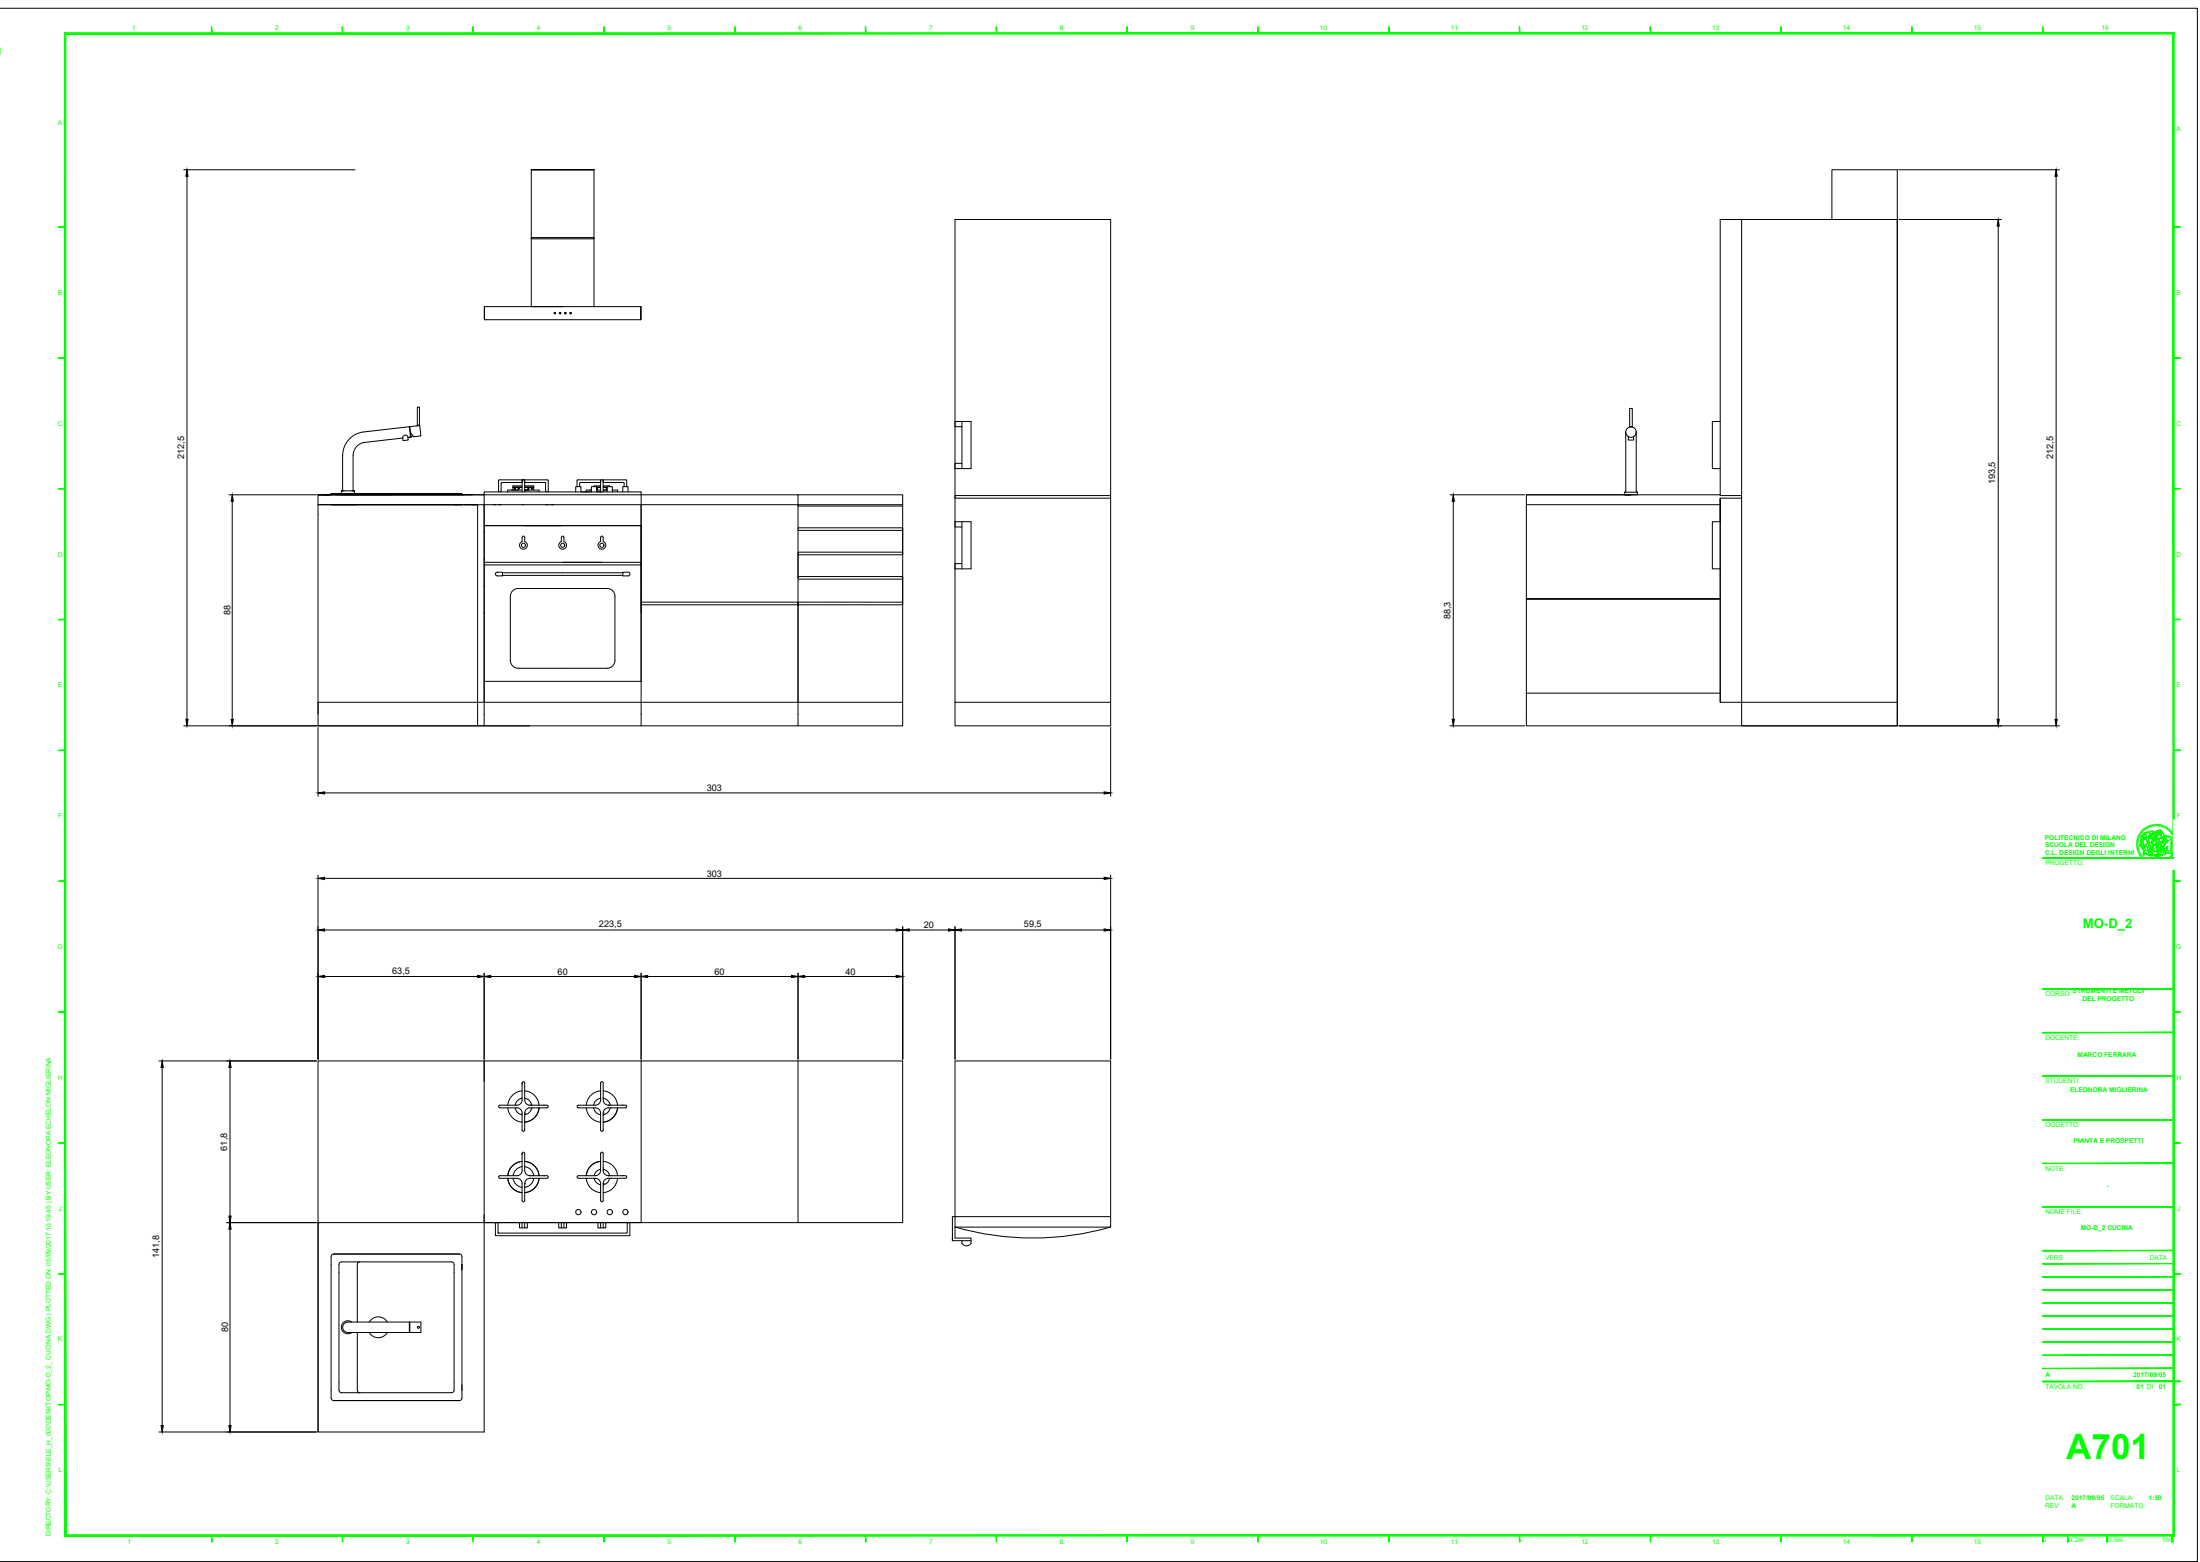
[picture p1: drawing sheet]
<svg xmlns="http://www.w3.org/2000/svg" width="841mm" height="597mm" viewBox="0 0 841 597" stroke-linecap="round" stroke-linejoin="round" font-family="sans-serif">
<!-- layer: trame -->
<path d="M0 3.2h840v593.6h-840" fill="none" stroke="#000" stroke-width=".38"/>
<!-- layer: G-ANNO-TTLB -->
<g fill="#0f0" stroke="#0f0" stroke-width=".38">
<path d="M830.9 486.8l2.5-.1zM830.9 486.7h2.5z"/>
<path d="M830.9 536.8l2.5-.1zM830.9 536.7h2.5z"/>
<path d="M430.8 10.3l.2 2.5zM430.8 10.3l.2 2.5z"/>
<path d="M24.7 12.5l.5 574v-573.5zM24.7 12.5l.5 574-.5 .5zM24.7 587l806-.5h-805.5zM24.7 587l806-.5 .5 .5zM830.7 13v573.5l.5 .5zM831.2 12.5v574.5l-.5-574zM25.2 13h805.5l.5-.5zM24.7 12.5h806.5l-806 .5z"/>
<path d="M380.8 10.3l.2 2.5zM380.8 10.3l.2 2.5z"/>
<path d="M480.8 10.3l.2 2.5zM480.8 10.3l.2 2.5z"/>
<path d="M530.8 10.3l.2 2.5zM530.8 10.3l.2 2.5z"/>
<path d="M580.8 10.3l.2 2.5zM580.8 10.3l.2 2.5z"/>
<path d="M630.8 10.3l.2 2.5zM630.8 10.3l.2 2.5z"/>
<path d="M680.8 10.3l.2 2.5zM680.8 10.3l.2 2.5z"/>
<path d="M730.8 10.3l.2 2.5zM730.8 10.3l.2 2.5z"/>
<path d="M780.8 10.3l.2 2.5zM780.8 10.3l.2 2.5z"/>
<path d="M22.4 286.9l2.5-.2zM22.4 286.7h2.5z"/>
<path d="M22.4 236.8l2.5-.1zM22.4 236.7h2.5z"/>
<path d="M22.4 186.8l2.5-.1zM22.4 186.7h2.5z"/>
<path d="M22.4 136.8l2.5-.1zM22.4 136.7h2.5z"/>
<path d="M22.4 86.8l2.5-.1zM22.4 86.7h2.5z"/>
<path d="M22.4 386.8l2.5-.1zM22.4 386.7h2.5z"/>
<path d="M22.4 436.8l2.5-.2zM22.4 436.6h2.5z"/>
<path d="M22.4 486.8l2.5-.1zM22.4 486.7h2.5z"/>
<path d="M22.4 536.8l2.5-.1zM22.4 536.7h2.5z"/>
<path d="M22.4 336.8l2.5-.1zM22.4 336.7h2.5z"/>
<path d="M330.8 10.3l.2 2.5zM330.8 10.3l.2 2.5z"/>
<path d="M280.8 10.3l.2 2.5zM280.8 10.3l.2 2.5z"/>
<path d="M230.8 10.3l.2 2.5zM230.8 10.3l.2 2.5z"/>
<path d="M180.8 10.3l.2 2.5zM180.8 10.3l.2 2.5z"/>
<path d="M130.8 10.3l.2 2.5zM130.8 10.3l.2 2.5z"/>
<path d="M80.8 10.3l.2 2.5zM80.8 10.3l.2 2.5z"/>
<path d="M716.4 586.7h60zM716.4 586.8l60-.1z"/>
<path d="M830.9 286.9l2.5-.2zM830.9 286.7h2.5z"/>
<path d="M830.9 236.8l2.5-.1zM830.9 236.7h2.5z"/>
<path d="M830.9 186.8l2.5-.1zM830.9 186.7h2.5z"/>
<path d="M830.9 136.8l2.5-.1zM830.9 136.7h2.5z"/>
<path d="M830.9 86.8l2.5-.1zM830.9 86.7h2.5z"/>
<path d="M830.9 386.8l2.5-.1zM830.9 386.7h2.5z"/>
<path d="M830.9 436.8l2.5-.2zM830.9 436.6h2.5z"/>
<path d="M830.9 486.8l2.5-.1zM830.9 486.7h2.5z"/>
<path d="M830.9 536.8l2.5-.1zM830.9 536.7h2.5z"/>
<path d="M830.9 336.8l2.5-.1zM830.9 336.7h2.5z"/>
<path d="M430.8 586.7l.2 2.5zM430.8 586.7l.2 2.5z"/>
<path d="M380.8 586.7l.2 2.5zM380.8 586.7l.2 2.5z"/>
<path d="M480.8 586.7l.2 2.5zM480.8 586.7l.2 2.5z"/>
<path d="M530.8 586.7l.2 2.5zM530.8 586.7l.2 2.5z"/>
<path d="M580.8 586.7l.2 2.5zM580.8 586.7l.2 2.5z"/>
<path d="M630.8 586.7l.2 2.5zM630.8 586.7l.2 2.5z"/>
<path d="M680.8 586.7l.2 2.5zM680.8 586.7l.2 2.5z"/>
<path d="M730.8 586.7l.2 2.5zM730.8 586.7l.2 2.5z"/>
<path d="M330.8 586.7l.2 2.5zM330.8 586.7l.2 2.5z"/>
<path d="M280.8 586.7l.2 2.5zM280.8 586.7l.2 2.5z"/>
<path d="M230.8 586.7l.2 2.5zM230.8 586.7l.2 2.5z"/>
<path d="M180.8 586.7l.2 2.5zM180.8 586.7l.2 2.5z"/>
<path d="M130.8 586.7l.2 2.5zM130.8 586.7l.2 2.5z"/>
<path d="M80.8 586.7l.2 2.5zM80.8 586.7l.2 2.5z"/>
<path d="M780.8 586.7l.2 2.5zM780.8 586.7l.2 2.5z"/>
<path d="M830.9 528l2.5-.2zM830.9 527.8h2.5z"/>
<path d="M780.9 527.8h50zM780.9 528l50-.2z"/>
<path d="M780.9 527.8h50zM780.9 528l50-.2z"/>
<path d="M780.9 522.8h50zM780.9 523l50-.2z"/>
<path d="M780.9 517.8h50zM780.9 517.9l50-.1z"/>
<path d="M780.9 512.8h50zM780.9 513l50-.2z"/>
<path d="M780.9 507.8h50zM780.9 508l50-.2z"/>
<path d="M780.9 502.8h50zM780.9 503l50-.2z"/>
<path d="M780.9 497.8h50zM780.9 498l50-.2z"/>
<path d="M780.9 492.8h50zM780.9 493l50-.2z"/>
<path d="M780.9 487.8h50zM780.9 488l50-.2z"/>
<path d="M780.9 394.7l50-.2zM780.9 394.5h50z"/>
<path d="M780.9 411.3l50-.2zM780.9 411.1h50z"/>
<path d="M780.9 411.1h50zM780.9 411.3l50-.2z"/>
<path d="M780.9 427.8h50zM780.9 428l50-.2z"/>
<path d="M780.9 328l50-.2zM780.9 327.8h50z"/>
<path d="M780.9 427.8h50zM780.9 428l50-.2z"/>
<path d="M780.9 444.5h50zM780.9 444.6l50-.1z"/>
<path d="M780.9 427.8h50zM780.9 428l50-.2z"/>
<path d="M780.9 427.8h50zM780.9 428l50-.2z"/>
<path d="M780.9 378l50-.2zM780.9 377.8h50z"/>
<path d="M780.9 461.1h50zM780.9 461.3l50-.2z"/>
<path d="M780.9 461.1h50zM780.9 461.3l50-.2z"/>
<path d="M780.9 482.8h50zM780.9 483l50-.2z"/>
<path d="M780.9 477.8h50zM780.9 478l50-.2z"/>
<path d="M830.9 528l2.5-.2zM830.9 527.8h2.5z"/>
<path d="M790.3 586.8l.2 2.5zM790.3 586.8l.2 2.5z"/>
<path d="M805.3 586.8l.2 2.5zM805.3 586.8l.2 2.5z"/>
<path d="M830.2 586.8l.5 2.5v-2.5zM830.2 586.8l.5 2.5h-.5z"/>
</g>
<path d="M0 18.3v2.5" fill="none" stroke="#0f0" stroke-width=".38"/>
<!-- layer: G-ANNO-LOGO -->
<g fill="none" stroke="#0f0" stroke-width=".38">
<path d="M817.2 319.8l.6 .2M817.4 319.4l.6 .3M817.5 319.1l.6 .3M817.7 318.8l.6 .4M817.9 318.5l.5 .4M818 318.2l.6 .4M818.3 317.9l.5 .4M818.5 317.6l.5 .5M818.7 317.4l.5 .5M818.9 319.1l.3-.1 .2 .8 1 .4-.4 .3-1.1-.2a.61 .61 0 0 1-.5-.6 .61 .61 0 0 1 .5-.6zM819 317.1l.4 .5M819.2 319h-.1a.71 .71 0 0 0-.6 .6 .71 .71 0 0 0 .3 .7l1.2 .2 .5-.4"/>
<path d="M819.2 316.9l.5 .5M819.3 318.7l.8-.6 1.1-.1-.9 .3a.57 .57 0 0 0-.4 .7 .57 .57 0 0 0 .6 .4l-.1 .8a.99 .99 0 0 1-1-.4 .99 .99 0 0 1-.1-1.1zM819.5 316.7l.4 .5M819.8 316.4l.4 .6M820.1 316.2l.4 .6M820.2 318.4l.8-.3a.72 .72 0 0 1 .9 .5 .72 .72 0 0 1-.5 .9 2.74 2.74 0 0 0 .6 2.5l-.4 .1-.1 .4-.4-.1-.6-1.8v-1.2l-.2-.1a.51 .51 0 0 1-.4-.4 .51 .51 0 0 1 .3-.5zM820.4 316l.3 .6M820.7 315.9l.3 .6M820.9 318.4l-.3 .8-.1 1.4 .8 1.9 .8-.5-.4-.2a2.49 2.49 0 0 1-.3-2.4 .83 .83 0 0 0 .3-1.2 .83 .83 0 0 0-1.2-.2l-.4 .1a.95 .95 0 0 0-.9 .8 .95 .95 0 0 0 .5 1l.7 .3M821 315.7l.3 .6M821.2 318l-.9 .3a.57 .57 0 0 0-.4 .6 .57 .57 0 0 0 .6 .5M821.3 315.6l.3 .6"/>
<path d="M821.4 319.4l1-.4-.1 .5-1.1 .5zM821.5 319.9l.7-.3 .3 .2-.3 .2 .1 .5-.6-.1zM821.5 319.9l.2 .5 .6 .1M821.6 318.1l.2-.2a1.11 1.11 0 0 1 1.8 .4l-.6-.1-.4 .4-.7-.1M821.6 318l1.2-.4 .6 .2 .3 .5-.7-.1-.8 .4zM821.7 315.4l.2 .7M821.9 318.4l.7 .2 .5-.4a.54 .54 0 0 1 .2 .6 .54 .54 0 0 1-.7 .3h-.8zM822 315.3l.2 .7M822.2 319.9l.9 .1-.5 .6-.4-.2zM822.3 319.6l.2 .2M822.3 319.3l-1.1 .7M822.3 315.2l.2 .7"/>
<path d="M822.4 319l-.3 .5M822.6 319.9l-.5 .3 .5 .4 .5-.7-.6 .1M822.7 315.1l.1 .7M822.9 318.9l.1 .1M823 318.5l.2 .1M823 315l.2 .7M823.1 318.6h-.1M823.4 319.7l.5-.3 .6 .2 .3 .8-.1 .4-.3-.2 .1-.8a.47 .47 0 0 0-.7-.3 .47 .47 0 0 0 0 .8 .45 .45 0 0 1-.2 .7 .45 .45 0 0 1-.6-.4zM823.4 318.7l.9-.1a.34 .34 0 0 1-.2 .5 .34 .34 0 0 1-.5-.3zM823.4 318.4l-.6 .8-1-.1M823.4 315l.1 .7M823.7 319.5h.5l.3 .5a.67 .67 0 0 1 0 .8 .67 .67 0 0 1-.7 .2z"/>
<path d="M823.8 315v.6M823.8 318.6a.37 .37 0 0 1 .6-.3 .37 .37 0 0 1 0 .6M823.9 318.3l.4-.1 .4 .6-.9-.2zM824 319.8h.1M824.1 319.7l-.2 .1M824.1 314.9v.7M824.2 318.7h-.8l.2 .1a.33 .33 0 0 0 .5 .3 .33 .33 0 0 0 .1-.5l.1 .2M824.3 319.6l.1 .4M824.4 319.7a.46 .46 0 0 0-.7-.2 .46 .46 0 0 0 .1 .8 .46 .46 0 0 1 0 .7 .46 .46 0 0 1-.7-.1 .46 .46 0 0 1 .1-.6 .78 .78 0 0 1 .4-.8 .78 .78 0 0 1 .9 .1l.4 1-.3 .2-.2-.3M824.5 314.9v.7M824.5 319.9l.1 .5h-.8M824.7 318.8l.2 .3-.2 .8"/>
<path d="M824.8 318.3l.1 .4M824.8 315v.6M825.2 315l-.1 .7M825.2 317.4a.8 .8 0 0 0-1.1 .8M825.3 317.3a1.02 1.02 0 0 1 1.1 .5 1.02 1.02 0 0 1-.2 1.2l-.2 .4 .3-1.2a.42 .42 0 0 0-.3-.5 .42 .42 0 0 0-.5 .1l-.4 1.2-.2-.9zM825.3 318.4l.2 .4 .5-.2M825.3 317.3a1.01 1.01 0 0 1 1.1 .5 1.01 1.01 0 0 1-.2 1.2l-.2 .3 .3-1.1a.53 .53 0 0 0-.6-.5 .53 .53 0 0 0-.4 .7l-.2 .6-.2-.9zM825.5 317.9l.1-.1a.37 .37 0 0 1 .5-.1 .37 .37 0 0 1 .2 .5l-.3 .4a.45 .45 0 0 1-.6 0 .45 .45 0 0 1 .1-.7zM825.5 318.2h.2M825.5 318.6h.1M825.5 315l-.1 .7M825.5 318.2h.1"/>
<path d="M825.6 318.5h.1M825.9 315.1l-.1 .7M826.1 318.4h-.1M826.2 319.2l.3 .6M826.2 315.2l-.1 .6M826.4 318.2l.7 .5a.58 .58 0 0 1 .3 .7 .58 .58 0 0 1-.7 .4l-.5-.5zM826.4 318.2l.9 1M826.6 315.3l-.2 .6M826.9 315.4l-.2 .6M827 319.1l.6 .4M827.3 315.5l-.3 .6M827.6 315.7l-.3 .6"/>
<path d="M827.9 315.8l-.3 .6M828.2 316l-.3 .6M828.2 319.5l-1.1 .1-.8 .5M828.5 319.5l.5 .1a.74 .74 0 0 1 .9 .2 .74 .74 0 0 1 .1 .9v.2a7.9 7.9 0 0 1-.1 4.3l.3 .8h-2.5l.8-2.5-1.5 1.3 .8-2.5a1 1 0 0 1 1.1-1 .93 .93 0 0 1-.9-.7 .93 .93 0 0 1 .5-1.1zM828.5 319.6h-.1a.89 .89 0 0 0-.4 1.1 .89 .89 0 0 0 .9 .6M828.5 316.2l-.4 .6M828.8 316.4l-.4 .5M829.1 320l-.3 .3M829.1 316.6l-.4 .5M829.4 316.8l-.5 .5M829.6 317.1l-.4 .5M829.9 317.3l-.5 .5"/>
<path d="M830.1 317.6l-.5 .4M830.3 317.9l-.5 .4M830.6 318.2l-.6 .3M830.8 318.5l-.6 .3M831 318.7l-.6 .4M831.1 319.1l-.6 .3M831.3 319.4l-.6 .3M831.4 319.7l-.6 .3M816.7 322.6h.7M816.7 322.2l.7 .1M816.7 321.9h.7M816.8 321.5l.6 .1"/>
<path d="M816.8 321.2l.7 .1M816.9 320.8l.6 .2M817 320.5l.6 .2M817.1 320.1l.6 .2M817.4 322.9h-.7M817.4 323.2l-.7 .1M817.4 323.6h-.7M817.5 323.9l-.7 .1M817.5 324.2l-.6 .1M817.6 324.5l-.6 .2M817.7 324.8l-.6 .2M817.8 325.1l-.6 .3"/>
<path d="M817.9 325.4l-.6 .3M818.1 325.7l-.6 .3M818.2 326l-.6 .3M818.4 326.3l-.6 .3M818.6 320.2l1.4 .3 .5-.4 .1 .7h-.5a1.05 1.05 0 0 1-1.6-.4zM818.6 320.2v.5M818.6 326.6l-.6 .3M818.7 320.7l-.7 2.6 .4 .1M818.8 326.8l-.6 .4M818.9 320.8h.5l-.2 2.8h-.2l-.6-.2zM819 327.1l-.5 .4M819 320.8l-.3 .4-.3 2.2 .7 .2"/>
<path d="M819.2 327.3l-.5 .5M819.3 324.3l.5 .7 1.2-.1M819.4 324.7l.7 .3 .9-.1 .4 1 .2-.3 .3 .4-.1-.5 .2 .4-.1-.5 .4 .2-.8-.7 .4-.7 .3 .1 .3 1a.78 .78 0 0 1 .1 1 .78 .78 0 0 1-.9 .3l-1.7-.8-.6-.7zM819.4 324.7v.4l.6 .7 2.2 1M819.4 327.6l-.5 .4M819.4 320.8h1.2l.6 1.2-.1 .4-.4 .2a.5 .5 0 0 0-.7 .1 .5 .5 0 0 0 .1 .7l-.3 .4-.6-.4zM819.4 320.8l-.2 .6 .1 2.2M819.5 325.4l2.2 1.2a.75 .75 0 0 0 1-.6 .71 .71 0 0 1 0 1 .71 .71 0 0 1-1.1-.1l-1.3-.8a.42 .42 0 0 0-.6 .1 .42 .42 0 0 0 0 .5l-.1 .1a.81 .81 0 0 1-.1-1.4zM819.5 325.4a.81 .81 0 0 0 .1 1.4l.1-.1a.38 .38 0 0 1 .1-.5 .38 .38 0 0 1 .5 0l.5 .4a1.48 1.48 0 0 0 2.1 0l-.2-.6M819.7 327.8l-.5 .5M819.7 323.8a.49 .49 0 0 0-.7-.2 .49 .49 0 0 0 .1 .8 .73 .73 0 0 1 .7-.3 .73 .73 0 0 1 .6 .6M819.9 328l-.4 .5"/>
<path d="M819.9 323.5l.6-.1a.88 .88 0 0 1 .6 .7 .88 .88 0 0 1-.5 .9l-.9-.1-.4-.3v-.3l.6-.2zM820 322.8l1.5-.3 .3-.5 .9 .3a1.05 1.05 0 0 1 .5 1.4 1.05 1.05 0 0 1-1.4 .5l.4-.5-.2-.4a.56 .56 0 0 0-.7-.1 .56 .56 0 0 0-.2 .7l-.7-.7-.4 .1zM820.2 328.2l-.5 .5M820.3 323.1l.8 .8M820.4 323.2l-.1 .1a.49 .49 0 0 0-.5 .2 .49 .49 0 0 0 .1 .6M820.4 328.4l-.4 .6M820.6 320.8l-2-.1-.4 1.5-.5 .7 .3 .4M820.7 328.6l-.4 .5M820.7 321.1l.2 1.4M821 328.7l-.3 .6M821.1 322.4l-1.1 .4 .1 .6M821.3 328.9l-.3 .6"/>
<path d="M821.4 323.2l.8 .3-.7 1.4 .8 .6-.4-.1 .1 .5-.2-.4 .1 .5-.3-.4-.2 .3-.3-.9v-1.1zM821.4 323.2l.8 .3-.7 1.4 .8 .6-.4-.1 .2 .5-.3-.4 .1 .5-.3-.4-.2 .3-.3-.9v-1.1zM821.6 329l-.3 .6M821.9 329.1l-.3 .7M822.1 322l.7 .3a1.09 1.09 0 0 1 .1 1.6l-.1 .1M822.2 329.2l-.2 .7M822.2 324.3l.3 1a.8 .8 0 0 1 .1 1 .8 .8 0 0 1-.9 .3M822.3 322.9l-.7 .2M822.5 329.3l-.2 .7M822.5 322.6l.7 .5M822.6 323l.1 .2a.68 .68 0 0 1 0 .8 .68 .68 0 0 1-.8 .2M822.7 322.2v-.3a.89 .89 0 0 1 1.1-.3 .89 .89 0 0 1 .6 .9l-1.2 .4 .5 .3 .5-.5a.47 .47 0 0 0 .4-.5 .47 .47 0 0 0-.5-.4l-.9-.3-.7 .7 .5-1.4 1.2 .3 .6-.4v-.4l.6 .2 .2 1-.3 .6 .2 .4-1 1.3-.4 .1 .6 .1v.4l.2-.2-.3 1.1-1.1 .2-.8-.7 .5-1.6"/>
<path d="M822.7 324.8l.8 .7M822.7 321.9l.6-.4 .7 .2a.37 .37 0 0 1 .5 .3 .37 .37 0 0 1-.3 .4l-.3 .2a.66 .66 0 0 1-.9 .3 .66 .66 0 0 1-.3-.8zM822.8 329.4l-.2 .7M823 324.2l.1 1M823 320.8l-.4 .5-.1 .8M823.1 329.5l-.1 .6M823.1 322.9l1.2-.4-.6 .7zM823.2 323.7l-.7 1.3M823.3 323l-.1 .1M823.4 329.5l-.1 .7M823.5 326.8l2-.5 1.2 .2-2.1 .6zM823.5 326.8l1.1 .3v.3l-1.1-.3z"/>
<path d="M823.8 329.6l-.1 .6M823.8 323l.1 .1M823.8 323.9l-.3 1.6 1.1-.2M823.9 322.7h.2M823.9 322.9l.1 .1M824 322.7v.1M824.1 329.6v.7M824.2 323.8h.3l.2-.5 .4-.2-.4 1.3v-.4zM824.2 321.1v.7M824.3 322.5l-.1 .2a.47 .47 0 0 1-.4 .5 .47 .47 0 0 1-.5-.3M824.4 329.6v.7M824.5 320.1h-.1"/>
<path d="M824.5 320.7l-.7 .3M824.6 327.1l2.1-.6v.3l-2.1 .6zM824.6 327.1v.3M824.7 323.3h.1M824.7 323.9l-.1 .5 .3-.2M824.7 329.6l.1 .6M824.8 320.3l.1-1.2-.3-.7a.6 .6 0 0 1-.4-.8 .6 .6 0 0 1 .9-.2v1.6l.2-.6 .2 .4 .5-.2-.1 .6h.3a.61 .61 0 0 1 .1 .7 .61 .61 0 0 1-.6 .4l-.3 .2M824.9 323.7l-.1 .2-.1-.2M824.9 321.4l-.2 1.3M824.9 320.6l.5 .2M825 325.4l.3 1-.3-.6-.3 .7zM825 322.5l-.3 .8"/>
<path d="M825.1 329.5v.7M825.1 323.1l-.4 .2-.2 .5-.4 .1 .6 .1M825.1 321.4l-.4 .9M825.4 329.5l.1 .7M825.4 320.5l1-.4a.78 .78 0 0 1 1 .5 .78 .78 0 0 1-.5 1l-.2 .2a.71 .71 0 0 1-1.1-.3zM825.5 322.5l.8-.1-1.1 2.2v.8l-.5 .6-.2-1zM825.5 322.5l-1 2.5 .1 1.9 .4-1.1 .3 .9-.2-1.4-.4 .7M825.5 321.5l-.1 1 1-.2 .4-.5M825.7 329.5l.1 .6M826 323.5l.7-.1-.5 1.3 .1 .9a.56 .56 0 0 1-.7-.4 .56 .56 0 0 1 .3-.7zM826 329.4l.2 .6M826.2 321.6v.1"/>
<path d="M826.3 320l1.8-.5-.7 1zM826.3 322.4l-1.1 2.2v.8M826.3 329.3l.2 .6M826.4 321.6h-.3M826.4 321.9h-.1M826.6 329.2l.3 .6M826.7 326.5v.3l-2.1 .6-1.1-.4v-.2l1.1 .3 2.1-.6-1.2-.2-2 .5M826.7 323.4l-.5 1.3 .1 .9a.56 .56 0 0 1-.7-.4 .56 .56 0 0 1 .3-.7v-1M826.9 321.6l.3-.1v.5a.86 .86 0 0 1 0 1 .86 .86 0 0 1-.8 .4l-.5 .1 .4-1.1zM826.9 329.1l.3 .6M827 321.2l-.1 .4M827 320.3l.5 .4"/>
<path d="M827.1 323.3l-1.2 .2M827.2 324.7l.1 .4M827.2 329l.3 .6M827.3 321.5l-.2 1.8a2.33 2.33 0 0 0-.2 2.5l.2 .1M827.4 324.5l1.1-1.1-.8 2.4a.47 .47 0 0 1 0 .7 .47 .47 0 0 1-.7-.1 .47 .47 0 0 1 .2-.7zM827.5 320.5a1.37 1.37 0 0 1 1.2-1 1.37 1.37 0 0 1 1.3 .7l-.2 .4a1.24 1.24 0 0 1-2.2 .2l-.1-.1M827.5 320.7l-.6 .8a.76 .76 0 0 1-.8 .5 .76 .76 0 0 1-.6-.8 .78 .78 0 0 1 .2-.8 .78 .78 0 0 1 .9 0v.2a.33 .33 0 0 0-.2 .4 .33 .33 0 0 0 .5 .2l.2-.7-.7-.4-.7 .2-.3 .7M827.5 328.8l.3 .6M827.6 322.2v.6M827.8 328.7l.4 .5M828 321.4l-.9 .1M828 325.6l.6 .5"/>
<path d="M828.1 328.5l.4 .6M828.4 324.4l.8 .9M828.4 328.3l.4 .5M828.4 321.4l-1 1.8-.4 1.6 1.5-1.4 .5-.1M828.5 323.5l-.8 2.3a.47 .47 0 0 1 0 .7 .47 .47 0 0 1-.7-.1 .47 .47 0 0 1 .2-.7l.2-1.2M828.6 328.1l.5 .5M828.7 321.4l-.3 1.1M828.8 324.9l.1 .6 .6 .6M828.9 327.9l.4 .5M829.1 327.7l.5 .5M829.4 327.4l.4 .5M829.6 327.2l.5 .5"/>
<path d="M829.8 327l.5 .4M829.9 321.6v3.3M829.9 320.5l.3 2.5-.3 2.2 .3 .8h-2.5M830 326.7l.5 .4M830.2 326.4l.5 .4M830.3 326.2l.6 .3M830.5 325.9l.6 .3M830.6 325.6l.7 .3M830.8 325.3l.6 .2M830.9 325l.6 .2M831 324.7l.7 .2M831.1 324.4l.6 .1"/>
<path d="M831.2 324l.6 .2M831.2 323.7l.7 .1M831.3 323.4l.6 .1M831.3 323.1h.7M831.3 322.8l.7 .1M831.3 322.5h.7M831.6 320l-.7 .3M831.7 320.4l-.7 .2M831.8 320.7l-.7 .2M831.8 321.1l-.6 .1M831.9 321.4l-.7 .1M832 321.8h-.7"/>
<path d="M832 322.1l-.7 .1"/>
</g>
<!-- layer: G-ANNO-TTLB -->
<g fill="#fff" stroke="#fff" stroke-width=".38">
<path d="M805.9 327.9l30.8 4.3-5.8-4.3zM805.9 327.9l30.8 4.3h-30.8z"/>
<path d="M830.9 313.4h5.8l-5.8 14.5zM836.7 313.4l-5.8 14.5 5.8 4.3z"/>
</g>
<path d="M805.9 327.9h25v-14.5h5.8v18.8h-30.8z" fill="none" stroke="#fff" stroke-width=".38"/>
<!-- layer: L_OGGETTI -->
<g fill="none" stroke="#000" stroke-width=".38">
<path d="M227.1 91v-.2h-24v.5h24M657.6 83.9v105.5h8.2v1h-8.2v78M700.3 83.9v-19h25v208M185.2 117.2h59.8v5h-59.8zM215.1 117.2h-12v-52.3h24v52.3M623 156.1h1v7h-1zM131 174v13.6h-.5h1M135 174v13.6h.5h-1M154 167.4l-14.6 1.6a5 5 0 0 0-4.4 5M154 167.4a1 1 0 0 1 .8-1.1 1 1 0 0 1 1.2 .9l1-.2-.5-3.9-17.5 2a9 9 0 0 0-8 8.9M157 165.3l1.1 1.6 2.8-.3-.4-4-4 .5 .2-.1 .4 4M157.1 167l-1.1 .2 .1 .9-2 .3-.1-1"/>
<path d="M157.8 166.5l-.7 .5M160.3 162.4v-6.8h-.8l-.1 6.9M160.5 162.6l-.1-.2-.9 .3M367.7 161.1h-2.6v2h2.6M367.7 161.1h3.5v18h-6.1v-2h2.6M367.7 161.1v18M621.5 165.1v23h-.5M622.5 166.9v1.3h2v-1.3M622.5 166.9h.1M623 163.1v.1M624 163.1v.1M624.5 166.9h.1"/>
<path d="M625.5 165.1v23h.5M657.6 161.1h-3v18h3M121.6 189.1h63.5v3.8M121.6 189.1h4.5h-2.5M121.6 189.1h59M126.6 188.6v.5v-.5h50v.5M130.5 188.6v-1h5v1M136.6 192.9h-10h50h-3M177.6 192.9h5M185.1 189.1v-1.1h60v89.4M185.1 192.9h-63.5v80M185.1 192.9v8h60h-60v59.5"/>
<path d="M185.1 192.9v.3M188.6 192.9h1M190.6 192.9h1M190.6 188v-4.3l.3-.3h18.4l.3 .3v4.3M195.5 187.3h2.7M196.1 186.3h3.5M196.1 186.3v1M196.4 186.1l-.3 .2M199.6 184.4h-7.9l-.1 3.1-.5 .5M199.6 192.9h.5M199.6 185.7h-3.5v.4h3.5M199.6 187.3h-5.5v.7"/>
<path d="M199.9 183.4l-.3 .3v4.3M200.3 183.4l.3 .3M200.6 185.7h3.4v.4h-3.4M200.6 186.3h3.4M202 187.3h-1.4h5.5v.7M203.8 186.1l.2 .2M204 186.3v1M208.6 192.9h1M208.6 184.7v2.8M208.6 184.7l-.3-.3h-7.7v-.7v4.3M208.6 187.5l.5 .5M210.6 192.9h1"/>
<path d="M220.1 188v-2h2v2h4v-2h2v2h2M220.6 186v-2.3l.3-.3h18.4l.3 .3v2.3M226.1 187.3h-2v.7M228.1 186.1h1.5M228.1 186.3h1.5M228.1 187.3h1.5M228.1 186.6l.4 .2-.4 .2M229.6 184.4h-7.7l-.3 .3v1.3M229.6 185.7h-2.5v.3M229.9 183.4l-.3 .3v4.3M230.3 183.4l.3 .3M230.6 185.7h2.4v.3"/>
<path d="M230.6 186.1h1.5M230.6 186.3h1.5M230.6 187.3h1.5M232.1 188v-2h2v2M232.1 186.6l-.4 .2 .4 .2M234.1 187.3h2v.7M238.1 188v-2h2v2M238.6 184.7v1.3M238.6 184.7l-.3-.3h-7.7v-.7v4.3M305.1 192.9v-3.8h-183.5v3.8h61v84.5M305.1 189.1h40v88.3h-40M305.1 192.9v.5h40"/>
<path d="M305.1 192.9h40M367.7 199.4v18M424.6 189.4h-59.5v1h59.5M583.5 189.1h40h-2.5M583.5 192.9h74.1M583.5 192.9v36M621 188.1h5v1h-5zM657.6 189.1h-74.1v3.8M665.8 189.4v-105.5h-8.2h67.7v184.5h-67.7v-78v9h-3v18h3M665.8 190.4v87h59.5v-9M185.1 215.9h60M185.1 214.9h60"/>
<path d="M189.6 218.9l2.5-.2v1.4l-2.3-.1-.4-.6zM192.1 219.9l48 .2a.7 .7 0 0 0 .7-.7 .7 .7 0 0 0-.7-.7h-2v1.4M192.1 218.9h46M199.6 205.4v1.6M199.6 205.4l.2-.5 .7 .2 .1 1.9a1.49 1.49 0 0 1 .7 2.3 1.49 1.49 0 0 1-2.4 0 1.49 1.49 0 0 1 .7-2.3M214.6 205.4v1.6M214.6 205.4l.3-.5 .6 .2 .1 1.9a1.49 1.49 0 0 1 .7 2.3 1.49 1.49 0 0 1-2.4 0 1.49 1.49 0 0 1 .7-2.3M229.7 205.1l.4-.2 .4 .2 .1 1.9a1.49 1.49 0 0 1 .7 2.3 1.49 1.49 0 0 1-2.4 0 1.49 1.49 0 0 1 .7-2.3zM305.1 202.2v-.5h40v1h-40M305.1 211.5v-.5h40v1h-40M345.1 202.2v9.3M367.7 201.4h-2.6v-2h6.1v18h-6.1v-2h2.6"/>
<path d="M232.1 224.9h-34a2.99 2.99 0 0 0-3 3v24.5a2.99 2.99 0 0 0 3 3h34M232.1 224.9a2.99 2.99 0 0 1 3 3v24.5a2.95 2.95 0 0 1-3 3M245.1 230.6v-.5h60v1h-60M305.1 230.1h40v1h-40M305.1 220.8v-.5h40v1h-40M345.1 220.8v9.3M583.5 228.7h74.1M657.6 229h-74.1v48.4h141.8M185.1 268.4h-63.5v9h183.5v-84.5h-120v84.5M185.1 260.4v8h160M185.1 260.4h60M365.1 268.4v-184.5h59.5v193.5h-59.5v-9h59.5"/>
<path d="M583.5 264.9h74.1M185.1 405.4h60M199.6 413.9v6.4M199.6 419.7l-1.6 .7-.7 .8-.4 1.1M199.6 416.9a6 6 0 0 0-5.5 5.4M199.6 413.8l.5-.5 .5 .6 .1 7 .9 1.2 1 .2M200.6 416.9a6 6 0 0 1 5.5 5.4M200.6 419.7l1.1 .4 .9 .7 .7 1.5M229.6 419.7l-1.6 .7-.7 .8-.4 1.1M229.6 416.9a6 6 0 0 0-5.5 5.4M230.6 416.9a6 6 0 0 1 5.5 5.4M230.6 419.7l1.1 .4 .9 .7 .7 1.5"/>
<path d="M245.1 405.4h60v61.8h-60M245.1 405.4v61.8M305.1 405.4h40v61.8h-40M191.1 422.3h6.5M191.1 423.4h6.5M191.1 422.3l-.5 .5 .5 .5M194.1 423.3a6 6 0 0 0 5.5 5.5M196.9 423.3l.7 1.6 .9 .7 1.1 .4M197.6 423.3l1.4 .6 .6 1.4M199.6 425.3v6.5M199.6 420.3l-.6 1.5-1.4 .5M199.6 431.8l.5 .5 .5-.5"/>
<path d="M200.6 425.4v6.4M200.6 425.4h.1M202.6 422.3h4.7a2.31 2.31 0 0 1 2.2 .3v.5l-.4 .2-5.5 .1a2.24 2.24 0 0 0-3 1.9M202.6 422.3h.1M203.3 423.3l-.7 1.6-.9 .7-1.1 .4M206.1 423.3a6 6 0 0 1-5.5 5.5M207.8 422.3h.1M224.1 423.3a6 6 0 0 0 5.5 5.5M226.9 423.3l.7 1.6 .9 .7 1.1 .4M229.6 431.8l.5 .5 .5-.5M229.6 425.3v6.5M230.6 425.4v6.4"/>
<path d="M230.6 425.4h.1M232.6 422.3h4.7a2.31 2.31 0 0 1 2.2 .3v.5l-.4 .2-5.5 .1a2.25 2.25 0 0 0-3 1.9M232.6 422.3h.1M232.6 422.3l-1-.2-.9-1.2-.1-7.1-.5-.5-.5 .6v6.4l-.6 1.5-1.4 .5h-6.5l-.4 .3v.5l.4 .2 7 .1 1.2 .9 .3 1M233.3 423.3l-.7 1.6-.9 .7-1.1 .4M236.1 423.3a6 6 0 0 1-5.5 5.5M237.8 422.3h.1M191.1 449.3h6.5M191.1 450.3h6.5M191.1 449.3l-.5 .5 .5 .5M194.1 450.3a6 6 0 0 0 5.5 5.5M196.1 450.3a4 4 0 0 0 3.5 3.4"/>
<path d="M197.6 450.3l1.4 .6 .6 1.4M199.6 440.8v6.5M199.6 452.3v6.5M199.6 443.8a6 6 0 0 0-5.5 5.5M199.6 445.8a4 4 0 0 0-3.5 3.5M199.6 447.3l-.6 1.4-1.4 .6M199.6 440.8l.5-.5 .5 .5 .1 7 .9 1.2 1 .3M199.6 458.8l.5 .5 .5-.5M200.6 452.3v6.5M200.6 452.3h.1M200.6 445.8a4 4 0 0 1 3.5 3.5M200.6 443.8a6 6 0 0 1 5.5 5.5"/>
<path d="M202.6 449.3h4.7a2.31 2.31 0 0 1 2.2 .2v.5l-.4 .3h-5.5a2.27 2.27 0 0 0-3 2M202.6 449.3h.1M204.1 450.3a4 4 0 0 1-3.5 3.4M206.1 450.3a6 6 0 0 1-5.5 5.5M207.8 449.3h.1M224.1 450.3a6 6 0 0 0 5.5 5.5M227.1 450.3l.9 1.6 1.6 .8M229.6 443.8a6 6 0 0 0-5.5 5.5M229.6 446.8l-1.6 .9-.9 1.6M229.6 458.8l.5 .5 .5-.5M229.6 452.3v6.5M230.6 452.3v6.5"/>
<path d="M230.6 452.3h.1M230.6 446.8l1.6 .9 .8 1.6M230.6 443.8a6 6 0 0 1 5.5 5.5M232.6 449.3h4.7a2.31 2.31 0 0 1 2.2 .2v.5l-.4 .3h-5.5a2.28 2.28 0 0 0-3 2M232.6 449.3h.1M232.6 449.3l-1-.3-.9-1.2-.1-7-.5-.5-.5 .5v6.5l-.6 1.4-1.4 .6h-6.5l-.4 .2v.5l.4 .3h7l1.2 1 .3 1M233 450.3l-.8 1.6-1.6 .8M236.1 450.3a6 6 0 0 1-5.5 5.5M237.8 449.3h.1M185.1 464.2v3h-63.5v80h63.5v-141.8h-63.5v141.8M189.4 467.2h1v4h49.4v-4h1v5h-51.4zM198.6 467.2v2h3v-2"/>
<path d="M199.6 467.2v2M200.6 467.2v2M213.6 467.2v2h3v-2M214.6 467.2v2M215.6 467.2v2M228.6 467.2v2h3v-2M229.6 467.2v2M230.6 467.2v2M245.1 467.2h-60h60M364.1 474.1h7.1M365.1 468.9v4.2h6.1v1a1.76 1.76 0 0 1-1.7 2 1.76 1.76 0 0 1-1.8-2M365.1 468.9a107.5 107.5 0 0 0 59.5 0"/>
<path d="M424.6 464.9v4h-59.5v-4h59.5v-59.5h-59.5v59.5h-1v9.2v-1M126.6 480.2v54M126.6 480.2a.97 .97 0 0 1 1-1h48a1.01 1.01 0 0 1 1 1v54a1.01 1.01 0 0 1-1 1h-48a1.01 1.01 0 0 1-1-1M130.6 482.2h42M130.6 482.2a1.01 1.01 0 0 0-1 1v48a1.01 1.01 0 0 0 1 1h42a1.01 1.01 0 0 0 1-1M137.6 482.2a1.01 1.01 0 0 0-1 1v22M172.6 482.2a1.01 1.01 0 0 1 1 1M173.6 483.2v48M131.6 505.8l1.4-.6h27.9v4h-27.9a2 2 0 0 1-1.8-1.2 2 2 0 0 1 .4-2.2zM134.5 505.2a2.51 2.51 0 0 0-3.4 .3 2.51 2.51 0 0 0 0 3.4 2.51 2.51 0 0 0 3.4 .3M136.6 509.2v22a1.01 1.01 0 0 0 1 1M141.1 505.2a4 4 0 0 1 7 0"/>
<path d="M141.1 509.2a4 4 0 0 0 7 0M156.5 505.2v4M156.7 505.2v4"/>
<circle cx="212.1" cy="119.7" r=".31"/>
<circle cx="214.1" cy="119.7" r=".31"/>
<circle cx="216.1" cy="119.7" r=".31"/>
<circle cx="218.1" cy="119.7" r=".31"/>
<circle cx="623.5" cy="165.1" r="2"/>
<circle cx="196.8" cy="186.8" r=".24"/>
<circle cx="198.2" cy="186.8" r=".24"/>
<circle cx="202" cy="186.8" r=".24"/>
<circle cx="203.3" cy="186.8" r=".24"/>
<circle cx="200.1" cy="208.4" r=".79"/>
<circle cx="215.1" cy="208.4" r=".79"/>
<circle cx="230.1" cy="208.4" r=".79"/>
<circle cx="221.1" cy="463.2" r="1.01"/>
<circle cx="227.1" cy="463.2" r="1.01"/>
<circle cx="233.1" cy="463.2" r="1.01"/>
<circle cx="239.1" cy="463.2" r="1.01"/>
<circle cx="159.9" cy="507.2" r=".39"/>
</g>
<!-- layer: L_PIANTA PROSP -->
<path d="M583.5 228.7v.3M185.1 405.4v7.9" fill="none" stroke="#000" stroke-width=".38"/>
<!-- layer: L_QUOTE -->
<g fill="none" stroke="#000" stroke-width=".38">
<path d="M70.2 64.9h65.5M71.5 67.4v207.5M725.9 64.9h61.4M786 67.4v207.5M725.9 83.9h39.2M763.9 86.4v188.5M87.5 189.1h33.5M88.8 191.6v83.3M554.3 189.1h28.6M555.6 191.6v83.3M70.2 277.4h132.3M121.6 278v26.2"/>
<path d="M424.6 278v26.2M554.3 277.4h28.6M725.3 272.9v4.5M725.9 277.4h61.4M124.1 303h298M121.6 334.4v70.4M124.1 335.7h298M424.6 334.4v70.4M124.1 355.4h218.5M345.1 354.1v50.7M347.6 355.4h15M365.1 354.1v50.7"/>
<path d="M367.6 355.4h54.5M124.1 373.2h58.5M185.1 371.9v32.9M187.6 373.2h55M245.1 371.9v32.9M247.6 373.2h55M305.1 371.9v32.9M307.6 373.2h35M60.7 405.4h60.3M62 407.9v136.8M87.9 407.9v56.8M86.7 467.2h34.3"/>
<path d="M87.9 469.7v75M121.6 467.2h.1M60.7 547.2h60.3"/>
</g>
<g fill="#000" stroke="#000" stroke-width=".38">
<path d="M71.5 64.9l.4 2.5h-.8zM786 64.9l.4 2.5h-.8zM763.9 83.9l.4 2.5h-.8zM88.8 189.1l.4 2.5h-.8zM555.6 189.1l.4 2.5h-.8zM71.1 274.9h.8l-.4 2.5zM88.4 274.9h.8l-.4 2.5zM555.2 274.9h.8l-.4 2.5zM763.5 274.9h.8l-.4 2.5zM785.6 274.9h.8l-.4 2.5zM121.6 303l2.5-.4v.8zM422.1 302.6l2.5 .4-2.5 .4z"/>
<path d="M121.6 335.7l2.5-.5v.9zM422.1 335.2l2.5 .5-2.5 .4zM121.6 355.4l2.5-.4v.8zM342.6 355l2.5 .4-2.5 .4zM345.1 355.4l2.5-.4v.8zM362.6 355l2.5 .4-2.5 .4zM365.1 355.4l2.5-.4v.8zM422.1 355l2.5 .4-2.5 .4zM121.6 373.2l2.5-.5v.9zM182.6 372.7l2.5 .5-2.5 .4zM185.1 373.2l2.5-.5v.9zM242.6 372.7l2.5 .5-2.5 .4z"/>
<path d="M245.1 373.2l2.5-.5v.9zM302.6 372.7l2.5 .5-2.5 .4zM305.1 373.2l2.5-.5v.9zM342.6 372.7l2.5 .5-2.5 .4zM62 405.4l.4 2.5h-.8zM87.9 405.4l.4 2.5h-.8zM87.5 464.7h.8l-.4 2.5zM87.9 467.2l.4 2.5h-.8zM61.6 544.7h.8l-.4 2.5zM87.5 544.7h.8l-.4 2.5z"/>
</g>
<text font-size="13.4" fill="#0f0" x="789.9" y="557.7">A701</text>
<text font-size="5" fill="#0f0" x="796.2" y="354.7">MO-D_2</text>
<g font-size="3.5">
<text x="70.4" y="175.5" transform="rotate(-90 70.4 175.5)">212,5</text>
<text x="784.9" y="175.5" transform="rotate(-90 784.9 175.5)">212,5</text>
<text x="762.8" y="185.1" transform="rotate(-90 762.8 185.1)">193,5</text>
<text x="88.1" y="235.2" transform="rotate(-90 88.1 235.2)">88</text>
<text x="554.5" y="236.6" transform="rotate(-90 554.5 236.6)">88,3</text>
<text x="270.2" y="302.3">303</text>
<text x="270.2" y="335">303</text>
<text x="229" y="354.3">223,5</text>
<text x="353.2" y="354.7">20</text>
<text x="391.4" y="354.3">59,5</text>
<text x="149.9" y="372">63,5</text>
<text x="213.2" y="372.5">60</text>
<text x="273.2" y="372.5">60</text>
<text x="323.2" y="372.5">40</text>
<text x="86.8" y="439.7" transform="rotate(-90 86.8 439.7)">61,8</text>
<text x="60.9" y="480.8" transform="rotate(-90 60.9 480.8)">141,8</text>
<text x="87.3" y="509.1" transform="rotate(-90 87.3 509.1)">80</text>
</g>
<g font-size="2.5" fill="#0f0">
<text x="50.6" y="11.6">1</text>
<text x="105.2" y="11.6">2</text>
<text x="155.2" y="11.6">3</text>
<text x="205.2" y="11.6">4</text>
<text x="255.2" y="11.6">5</text>
<text x="305.2" y="11.6">6</text>
<text x="355.2" y="11.6">7</text>
<text x="405.2" y="11.6">8</text>
<text x="455.2" y="11.6">9</text>
<text x="504.5" y="11.6">10</text>
<text x="554.6" y="11.6">11</text>
<text x="604.5" y="11.6">12</text>
<text x="654.5" y="11.6">13</text>
<text x="704.5" y="11.6">14</text>
<text x="754.5" y="11.6">15</text>
<text x="803.4" y="11.6">16</text>
<text x="22.2" y="47.7">A</text>
<text x="832.1" y="50">A</text>
<text x="22.2" y="112.6">B</text>
<text x="832.1" y="112.6">B</text>
<text x="22.1" y="162.6">C</text>
<text x="832" y="162.6">C</text>
<text x="22.1" y="212.7">D</text>
<text x="832" y="212.7">D</text>
<text x="22.2" y="262.7">E</text>
<text x="832.1" y="262.7">E</text>
<text x="22.2" y="312.7">F</text>
<text x="832.1" y="312.7">F</text>
<text x="781.7" y="320.8">POLITECNICO DI MILANO</text>
<text x="781.8" y="323.9">SCUOLA DEL DESIGN</text>
<text x="781.8" y="326.9">C.L. DESIGN DEGLI INTERNI</text>
<text x="781.9" y="330.7">PROGETTO:</text>
<text x="22" y="362.6">G</text>
<text x="831.9" y="362.6">G</text>
<text x="781.9" y="380.7">CORSO:</text>
<text x="792.3" y="379.6">STRUMENTI E METODI</text>
<text x="796.1" y="382.6">DEL PROGETTO</text>
<text x="781.9" y="397.4">DOCENTE:</text>
<text x="794.2" y="403.8">MARCO FERRARA</text>
<text x="22.1" y="412.6">H</text>
<text x="832" y="412.6">H</text>
<text x="781.9" y="414">STUDENTI:</text>
<text x="791.3" y="417.4">ELEONORA MIGLIERINA</text>
<text x="781.9" y="430.7">OGGETTO:</text>
<text x="792.6" y="436.9">PIANTA E PROSPETTI</text>
<text x="781.9" y="447.4">NOTE:</text>
<text x="805.3" y="453.8">-</text>
<text x="22.4" y="462.6">J</text>
<text x="781.9" y="464">NOME FILE:</text>
<text x="832.3" y="462.6">J</text>
<text x="795.4" y="470">MO-D_2 CUCINA</text>
<text x="781.8" y="481.3">VERS</text>
<text x="821.8" y="481.3">DATA</text>
<text x="22.2" y="512.6">K</text>
<text x="832.1" y="512.6">K</text>
<text x="781.9" y="526.3">A</text>
<text x="815.5" y="526.3">2017/09/05</text>
<text x="781.9" y="530.8">TAVOLA NO.:</text>
<text x="816.7" y="530.8">01 DI</text>
<text x="825.2" y="530.8">01</text>
<text x="22.3" y="562.7">L</text>
<text x="832.2" y="562.7">L</text>
<text x="781.9" y="573.4">DATA:</text>
<text x="791.9" y="573.3">2017/09/05</text>
<text x="806.9" y="573.3">SCALA:</text>
<text x="821.5" y="573.3">1:50</text>
<text x="781.8" y="576.3">REV:</text>
<text x="791.9" y="576.3">A</text>
<text x="806.9" y="576.3">FORMATO:</text>
<text x="19.5" y="587" transform="rotate(-90 19.5 587)">DIRECTORY: C:\USERS\ELE_H_000\DESKTOP\MO-D_2_ CUCINA.DWG | PLOTTED ON: 05/09/2017 10.19.45 | BY USER: ELEONORA ECHELON MIGLIERINA</text>
<text x="48.7" y="590.1">1</text>
<text x="105.2" y="590.1">2</text>
<text x="155.2" y="590.1">3</text>
<text x="205.2" y="590.1">4</text>
<text x="255.2" y="590.1">5</text>
<text x="305.2" y="590.1">6</text>
<text x="355.2" y="590.1">7</text>
<text x="405.2" y="590.1">8</text>
<text x="455.2" y="590.1">9</text>
<text x="504.5" y="590.1">10</text>
<text x="554.6" y="590.1">11</text>
<text x="604.5" y="590.1">12</text>
<text x="654.5" y="590.1">13</text>
<text x="704.5" y="590.1">14</text>
<text x="754.5" y="590.1">15</text>
<text x="780.9" y="589.3">0</text>
<text x="790.9" y="589.3">0.2m</text>
<text x="805.9" y="589.3">0.5m</text>
<text x="826.5" y="589.3">1m</text>
</g>
</svg>
